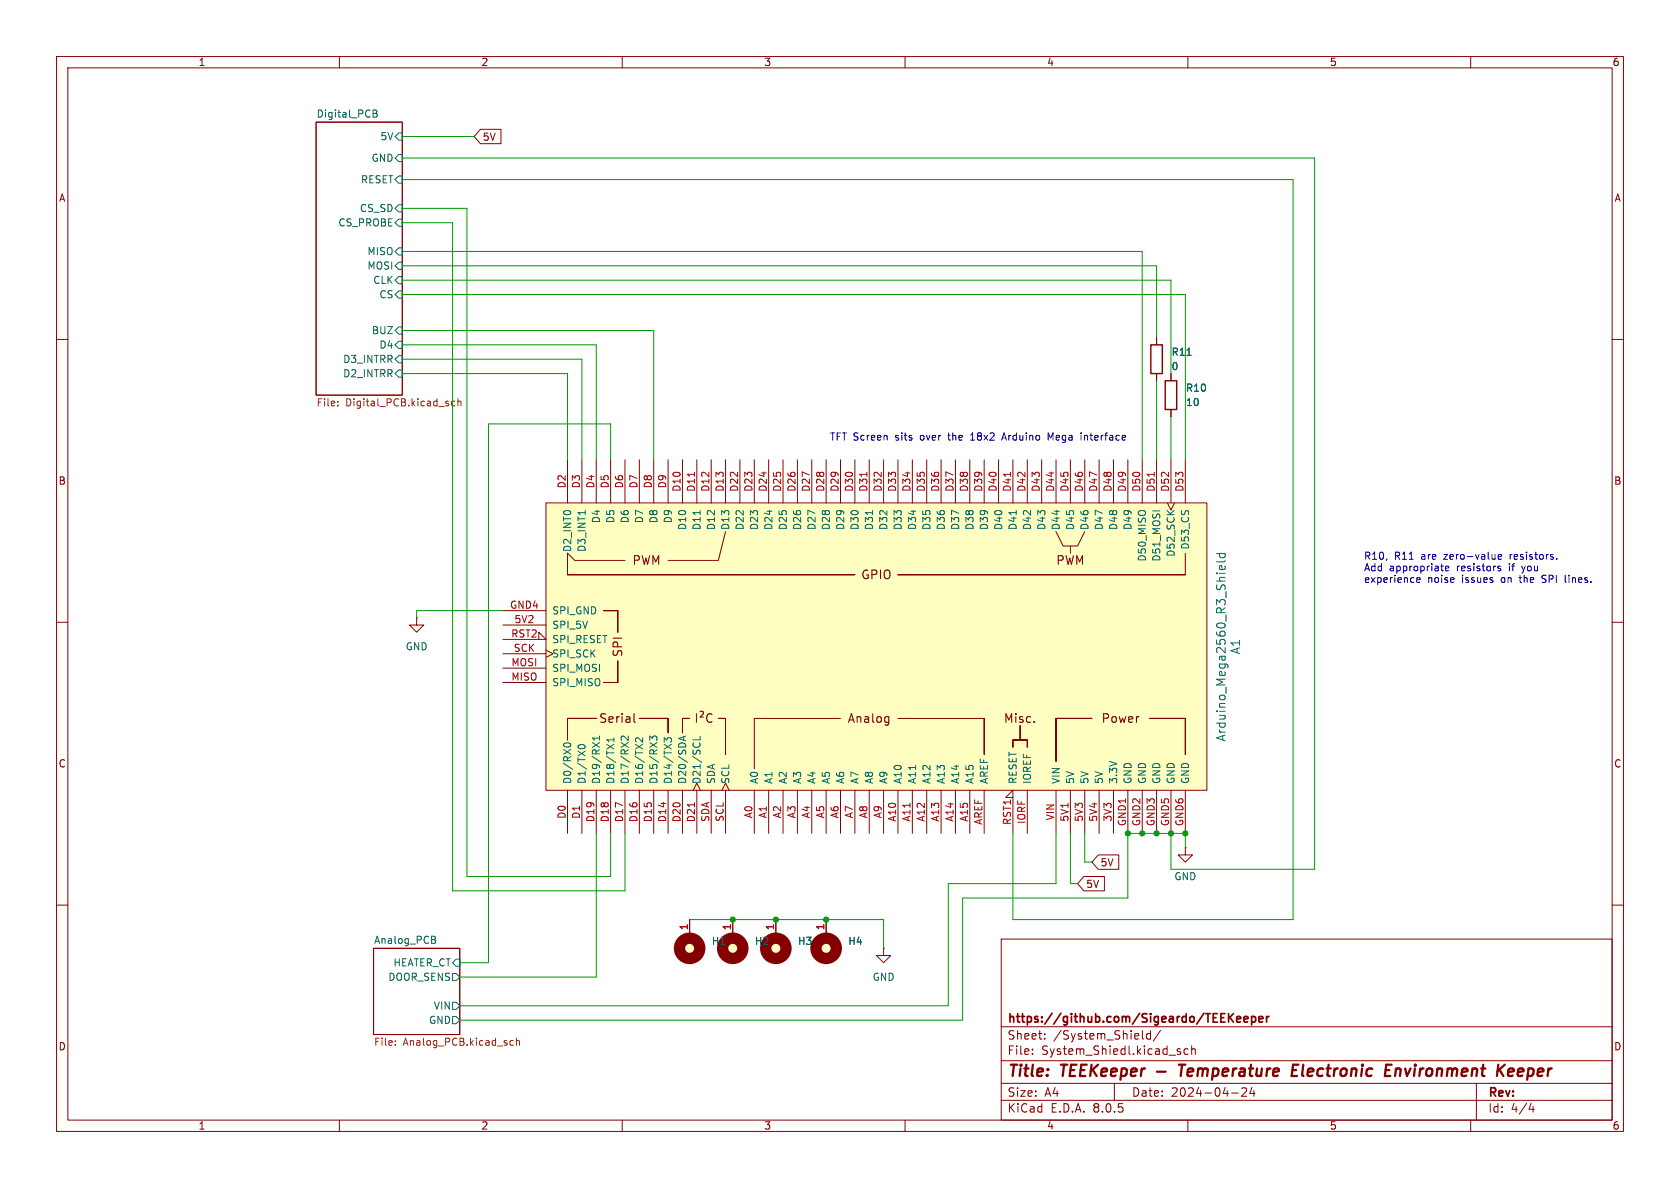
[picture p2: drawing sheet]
<svg xmlns="http://www.w3.org/2000/svg" width="297mm" height="210mm" viewBox="0 0 297 210" stroke-linecap="round" stroke-linejoin="round" font-family="sans-serif">
<g fill="none" stroke="#840000" stroke-width=".18">
<path d="M10 10h277v190h-277zM12 12h273v186h-273zM60 10v2M110 10v2M160 10v2M210 10v2M260 10v2M55.9 21.6h15.2v48.3h-15.2zM10 60h2M204.5 59.7v1.3M285 60h2M204.5 66v1.3"/>
<path d="M207 66v1.3M207 72.4v1.3M10 110h2M285 110h2M10 160h2M209.5 149.9v1.2h1.3l-1.3 1.3-1.2-1.3h1.2M209.5 149.9h.1M285 160h2M66 167.6h15.3v15.3h-15.3zM121.9 162.6v2.5M129.5 162.6v2.5M137.2 162.6v2.5"/>
<path d="M177 166h108v32h-108zM60 198v2M110 198v2M160 198v2M177 194.5h108M177 191.5h108M177 187.5h108M177 181.5h108M182.5 186.3v.1M182.5 185.5v.1M184.7 183.6v.1M184.7 182.8v.1"/>
<path d="M197 191.5v3M202 183.6l.2 .1M203.4 182.2v1.5M203.4 182.8l-.4-.1-.3 .3v.4l.1 .2h.6M205.2 182.1l-1.3 2M208.3 185.9l.4 .1v.2l-.2 .2h-.3M208.3 185.4l.4 .1M210 198v2M210 185.5l-.4-.1-.3 .3v.4l.2 .2h.5M210.7 185.5l.2-.1 .3 .1 .1 .9M210.7 184.9v1.5M217.7 193.2h1.2"/>
<path d="M220.3 192.4v.5l-.8 .9h.9M221.3 192.2l-.3 1.1h.9M221.7 192.8v1M260 198v2M261 191.5v6.5M270.7 195l-.4 1.1h.9M271 195.6v1"/>
<circle cx="121.9" cy="167.6" r="1.27"/>
<circle cx="129.5" cy="167.6" r="1.27"/>
<circle cx="137.2" cy="167.6" r="1.27"/>
</g>
<path d="M204.5 189.4h1.6M208.4 188.2h1.2M209 188.2l-.3 2M228.5 189.2h.6M229.6 188.2h-1l-.3 2h1M244.8 190.2h1M245 189.2h.6M245.1 188.2h.9M246.8 188.9l-.2 1.3M247.4 188.9l-.6 .2M266.6 189.5l1-.1v-.4l-.6-.1-.3 .3-.1 .9 .2 .1 .6-.1" fill="none" stroke="#840000" stroke-width=".4"/>
<path d="M221.3 179.8l.4-.1 .3 .3v.4l-.2 .2h-.5M221.3 179.7v1.5M223.9 179.7v1M224.3 179.7l-.2 .1-.2 .2M218.6 180.2l.7-.2v-.2l-.5-.1-.2 .2 .1 .7h.6M219.9 180.2l.7-.2v-.2l-.5-.1-.2 .2 .1 .7h.6M222.6 180.2l.7-.2-.1-.2-.4-.1-.2 .2v.7h.6" fill="none" stroke="#840000" stroke-width=".3"/>
<g fill="none" stroke="#006464" stroke-width=".18">
<path d="M66 19.4l.6 .2v.2l-.2 .2M66 20h.4M66.4 20l.3 .3-.1 .3-.6 .1M69.8 24.1l.7-.6h.6v1.3h-.6zM69.8 27.9l.7-.6h.6v1.3h-.6zM69.8 36.8l.7-.6h.6v1.3h-.6zM69.8 39.4l.7-.7h.6v1.3h-.6zM70.5 31.1h.6v1.3h-.6l-.7-.6zM69.8 44.5l.7-.7h.6v1.3h-.6zM69.8 47l.7-.6h.6v1.2h-.6zM69.8 49.5l.7-.6h.6v1.3h-.6zM70.5 51.4h.6v1.3h-.6l-.7-.6z"/>
<path d="M70.5 57.8h.6v1.3h-.6l-.7-.7zM69.8 61l.7-.7h.6v1.3h-.6zM70.5 65.4h.6v1.3h-.6l-.7-.7zM70.5 62.9h.6v1.2h-.6l-.7-.6zM209.8 62.8h.8M76.3 165.5l.6 .1 .1 .3-.3 .2M76.3 166.1h.4M76.7 166.1l.3 .2v.3l-.7 .2M80 172.1h.6l.7 .6-.7 .7h-.6zM80 177.2h.6l.7 .6-.7 .6h-.6zM80 179.7h.6l.7 .6-.7 .7h-.6zM80.6 169.5h.7v1.3h-.7l-.6-.6z"/>
</g>
<path d="M59.7 71.6v.2M59.7 71v.1M80.4 71l-.4-.1-.2 .3 .1 .5h.5M81 71l.1-.1 .3 .1 .1 .8M81 70.5v1.3M69.9 184.7v.1M69.9 184v.1M90.2 184.7l.2 .1 .4-.1M90.8 184l-.4-.1-.2 .2M91.3 184.1l.2-.2 .3 .1v.8M91.3 183.5v1.3" fill="none" stroke="#725600" stroke-width=".18"/>
<path d="M203.5 61h2v5h-2zM206 67.3h2v5.1h-2z" fill="none" stroke="#840000" stroke-width=".25"/>
<g fill="#ffffc2" stroke="#ffffc2" stroke-width=".18">
<circle cx="121.9" cy="167.6" r="1.27"/>
<circle cx="129.5" cy="167.6" r="1.27"/>
<circle cx="137.2" cy="167.6" r="1.27"/>
</g>
<g fill="none" stroke="#840000" stroke-width="2">
<circle cx="121.9" cy="167.6" r="1.8"/>
<circle cx="129.5" cy="167.6" r="1.8"/>
<circle cx="137.2" cy="167.6" r="1.8"/>
</g>
<path d="M96.5 88.9h116.9v50.8h-116.9z" fill="#ffffc2"/>
<g fill="none" stroke="#840000" stroke-width=".18">
<path d="M84.9 22.9h3.7v2.5h-3.7l-1.1-1.3zM204.5 59.7v1.3M204.5 66v1.3M207 66v1.3M207 72.4v1.3M96.5 88.9h116.9v50.8h-116.9zM100.3 81.3v7.6M102.9 81.3v7.6M105.4 81.3v7.6M107.9 81.3v7.6M110.5 99.1h-8.9l-1.3-1.3v3.8M110.5 81.3v7.6"/>
<path d="M113 81.3v7.6M115.6 81.3v7.6M118.1 81.3v7.6M120.6 81.3v7.6M123.2 81.3v7.6M125.7 81.3v7.6M128.3 94l-1.3 5.1h-8.9M128.3 81.3v7.6M130.8 81.3v7.6M133.3 81.3v7.6M135.9 81.3v7.6M138.4 81.3v7.6"/>
<path d="M141 81.3v7.6M143.5 81.3v7.6M146 81.3v7.6M148.6 81.3v7.6M151.1 81.3v7.6M153.7 81.3v7.6M156.2 81.3v7.6M158.7 81.3v7.6M161.3 81.3v7.6M163.8 81.3v7.6M166.4 81.3v7.6M168.9 81.3v7.6"/>
<path d="M171.4 81.3v7.6M174 81.3v7.6M176.5 81.3v7.6M179.1 81.3v7.6M181.6 81.3v7.6M184.1 81.3v7.6M186.7 94l1.3 2.5h2.5l1.3-2.5M186.7 81.3v7.6M189.2 81.3v7.6M189.2 96.5v1.3M191.8 81.3v7.6M194.3 81.3v7.6"/>
<path d="M196.8 81.3v7.6M199.4 81.3v7.6M201.9 81.3v7.6M204.5 81.3v7.6M206.4 88.9l.6 1.3 .6-1.3M207 81.3v7.6M209.5 81.3v7.6M209.5 97.8v3.8M73.7 109.2v1.3h1.2l-1.2 1.3-1.3-1.3h1.3M73.7 109.2h.1M88.9 113h7.6l-1.3-1.2v1.2M88.9 110.5h7.6"/>
<path d="M88.9 108h7.6M88.9 118.1h7.6M88.9 115.6h7.6M96.5 114.9l1.3 .7-1.3 .6M100.3 101.6h50.8zM106.7 108h2.5zM109.2 116.8v3.9zM109.2 108v3.8zM158.7 101.6h50.8zM88.9 120.7h7.6M100.3 127v3.8zM100.3 127h5.1z"/>
<path d="M100.3 139.7v7.6M102.9 139.7v7.6M105.4 139.7v7.6M106.7 120.7h2.5zM107.9 139.7v7.6M110.5 139.7v7.6M113 127h5.1zM113 139.7v7.6M115.6 139.7v7.6M118.1 127v2.5zM118.1 139.7v7.6M120.6 127v2.5z"/>
<path d="M120.6 127h1.3zM120.6 139.7v7.6M122.6 139.7l.6-1.3 .6 1.3M123.2 139.7v7.6M125.7 139.7v7.6M127 127h1.3zM127.6 139.7l.7-1.3 .6 1.3M128.3 127v6.4zM128.3 139.7v7.6M133.3 139.7v7.6M135.9 139.7v7.6M138.4 139.7v7.6"/>
<path d="M141 139.7v7.6M143.5 139.7v7.6M146 139.7v7.6M148.6 127h-15.3v8.9M148.6 139.7v7.6M151.1 139.7v7.6M153.7 139.7v7.6M156.2 139.7v7.6M158.7 127h15.3M158.7 139.7v7.6M161.3 139.7v7.6M163.8 139.7v7.6"/>
<path d="M166.4 139.7v7.6M168.9 139.7v7.6M171.4 139.7v7.6M174 127v6.4zM174 139.7v7.6M179.1 130.8v1.3zM179.1 130.8h2.5zM180.3 128.3v2.5zM181.6 130.8v1.3zM181.6 139.7v7.6M186.7 127v7.6zM186.7 127h6.3z"/>
<path d="M186.7 139.7v7.6M189.2 139.7v7.6M191.8 139.7v7.6M194.3 139.7v7.6M196.8 139.7v7.6M199.4 139.7v7.6M201.9 139.7v7.6M203.2 127h6.3zM204.5 139.7v7.6M207 139.7v7.6M209.5 127v6.4zM209.5 139.7v7.6"/>
<path d="M179.1 141h-1.3l1.3-1.3v7.6M191.6 154.9h3.6v2.6h-3.6l-1.1-1.3zM194.2 151.1h3.6v2.6h-3.6l-1.2-1.3zM121.9 162.6v2.5M129.5 162.6v2.5M137.2 162.6v2.5M146 162.6v2.5M156.2 167.6v1.3h1.3l-1.3 1.3-1.3-1.3h1.3M156.2 167.6h.1"/>
<circle cx="146" cy="167.6" r="1.27"/>
</g>
<path d="M112.1 126.2v1.3l.2 .2M123.1 126.2v1.5M123.8 125.8l.3-.1a.31 .31 0 0 1 .2 .5l-.5 .6h.6M125.9 126.3a.61 .61 0 0 0-.8 0 .61 .61 0 0 0-.2 .7 .57 .57 0 0 0 .3 .6 .57 .57 0 0 0 .7-.1M156.7 126.7l.4 .1M157.1 126.7v1.2l-.3 .3M157.1 127.6l-.4 .1M182.8 127.5v.2" fill="none" stroke="#840000" stroke-width=".19"/>
<g fill="none" stroke="#006464" stroke-width=".18">
<path d="M209.8 62.8h.8M103.4 90.3v.7M123.8 90.3v.7M154.2 90.3v.7M179.6 90.3v.7M215.1 97.9h1.5M215.7 97.9l-.1 .4 .3 .3h.4l.2-.2v-.5M216.6 99.1l-.2 .2h-1.3M216.5 100l.1 .5-.2 .2-.7-.1v-.6h.2l.2 .7M99.9 132l-.3-.2a.68 .68 0 0 1 .7-.5 .68 .68 0 0 1 .6 .5l-.2 .2M102.2 132.2v-.1a.68 .68 0 0 1 .6-.5 .68 .68 0 0 1 .6 .5v.1M106 130.1v.7"/>
<path d="M106 130.5h-1.3l.4 .3M108.5 130.4v.7M108.5 130.8h-1.2l.3 .3M111.1 130.1v.8l-.9-.8-.4 .3 .1 .4M113.6 130.4v.8l-.9-.8-.4 .3 .2 .4M114.9 130.9v-.8l.5 .4 .1-.3h.5l.1 .2-.1 .5M117.4 131.2v-.8l.5 .4 .1-.3h.6l.1 .2-.1 .5M120.9 130.2v.6M121.2 130.1l-1.2 .4 1.2 .5M123.8 130.2v.6h-1.3"/>
</g>
<path d="M122.8 83.5v.7M153.3 83.5v.7M178.7 83.5v.7M204.1 83.5v.7M122.8 141.9v.7" fill="none" stroke="#a90000" stroke-width=".18"/>
<circle cx="146" cy="167.6" r="1.27" fill="#ffffc2" stroke="#ffffc2" stroke-width=".18"/>
<circle cx="146" cy="167.6" r="1.8" fill="none" stroke="#840000" stroke-width="2"/>
<g fill="none" stroke="#0000c2" stroke-width=".18">
<path d="M171.6 77.8h.7M171.8 76.7l-.2 .2M177.2 77.4h.6M177.5 76.5l-.4 1.3M186.2 76.5l-.5 .9-.4-.9v1.3M191.7 77v.8M191.9 77l-.2 .1M264.9 98.4l.6-.1-.1-.2-.4-.1-.1 .2v.6h.5M275.2 98.7v.2M250.5 102.2v.7h.5M251 102.2l.1 .2-.6 .1M254.7 100.1h.5"/>
<path d="M255.1 100.9h.1M255.5 100.5l.6-.1v-.3h-.4l-.2 .1 .1 .7h.5M264.9 100.1h.4M264.9 100.4l.4 .2v.1l-.1 .2h-.4M272.6 102.9l.2 .1M272.7 102.2l.1 .1M276.7 101.7v1.1l.2 .2"/>
</g>
<g fill="none" stroke="#009600" stroke-width=".18">
<path d="M71.1 27.9h161.3v125.8h-25.4v-6.4M71.1 31.8h157.5v130.8h-49.5v-15.3M71.1 36.8h11.4v118.1h25.4v-7.6M71.1 39.4h8.9v118.1h30.5v-10.2M71.1 24.1h12.7M71.1 52.1h138.4v29.2M71.1 44.5h130.8v36.8M71.1 58.4h44.5v22.9M71.1 47h133.4v12.7M71.1 49.5h135.9v16.5M71.1 61h34.3v20.3M71.1 66h29.2v15.3"/>
<path d="M71.1 63.5h31.8v17.8M204.5 67.3v14M207 73.7v7.6M107.9 81.3v-6.4h-21.5v95.3h-5.1M88.9 108h-15.2v1.2M105.4 147.3v25.4h-24.1M186.7 147.3v8.9h-19.1v21.6h-86.3M189.2 147.3v8.9h1.3M191.8 147.3v5.1h1.2M209.5 149.9v-2.6h-10.1v11.5h-29.2v21.5h-88.9M121.9 162.6h34.3v5"/>
</g>
<g fill="#009600" stroke="#009600" stroke-width=".18">
<circle cx="204.5" cy="147.3" r=".46"/>
<circle cx="146" cy="162.6" r=".46"/>
<circle cx="129.5" cy="162.6" r=".46"/>
<circle cx="137.2" cy="162.6" r=".46"/>
<circle cx="199.4" cy="147.3" r=".46"/>
<circle cx="201.9" cy="147.3" r=".46"/>
<circle cx="209.5" cy="147.3" r=".46"/>
<circle cx="207" cy="147.3" r=".46"/>
</g>
<g font-size="2.8" fill="#840000">
<text x="178" y="190.9">Title:</text>
<text x="187.7" y="190.9">TEEKeeper</text>
<text x="210.1" y="190.9">Temperature</text>
<text x="230.8" y="190.9">Electronic</text>
<text x="248.1" y="190.9">Environment</text>
<text x="268.7" y="190.9">Keeper</text>
</g>
<g font-size="2.1" fill="#840000">
<text x="111.7" y="100.1">PWM</text>
<text x="186.6" y="100.1">PWM</text>
<text x="152.1" y="102.6">GPIO</text>
<text x="110.3" y="116.3" transform="rotate(-90 110.3 116.3)">SPI</text>
<text x="105.8" y="128">Serial</text>
<text x="149.7" y="128">Analog</text>
<text x="177.3" y="128">Misc.</text>
<text x="194.6" y="128">Power</text>
<text x="178" y="184">Sheet:</text>
<text x="178" y="181.2">https://github.com/Sigeardo/TEEKeeper</text>
<text x="186.2" y="184">/System_Shield/</text>
<text x="178" y="186.7">File:</text>
<text x="184.1" y="186.7">System_Shiedl.kicad_sch</text>
<text x="178" y="196.9">KiCad</text>
<text x="178" y="194.1">Size:</text>
<text x="184.7" y="194.1">A4</text>
<text x="185.7" y="196.9">E.D.A.</text>
<text x="193.3" y="196.9">8.0.5</text>
<text x="200" y="194.1">Date:</text>
<text x="207" y="194.1">2024-04-24</text>
<text x="263" y="194.3">Rev:</text>
<text x="263" y="196.9">Id:</text>
<text x="267.1" y="196.9">4/4</text>
</g>
<g font-size="2.1" fill="#006464">
<text x="219.4" y="115.8" transform="rotate(-90 219.4 115.8)">A1</text>
<text x="216.9" y="131.2" transform="rotate(-90 216.9 131.2)">Arduino_Mega2560_R3_Shield</text>
</g>
<g font-size="1.8" fill="#840000">
<text x="35" y="11.9">1</text>
<text x="85" y="11.9">2</text>
<text x="135" y="11.9">3</text>
<text x="185" y="11.9">4</text>
<text x="235" y="11.9">5</text>
<text x="285" y="11.9">6</text>
<text x="85.2" y="25.1">5V</text>
<text x="10.3" y="35.9">A</text>
<text x="285.3" y="35.9">A</text>
<text x="10.3" y="85.9">B</text>
<text x="285.3" y="85.9">B</text>
<text x="10.3" y="135.9">C</text>
<text x="285.3" y="135.9">C</text>
<text x="194.5" y="153.4">5V</text>
<text x="191.9" y="157.2">5V</text>
<text x="10.3" y="185.9">D</text>
<text x="285.3" y="185.9">D</text>
<text x="35" y="199.9">1</text>
<text x="85" y="199.9">2</text>
<text x="135" y="199.9">3</text>
<text x="185" y="199.9">4</text>
<text x="235" y="199.9">5</text>
<text x="285" y="199.9">6</text>
</g>
<g font-size="1.8" fill="#006464">
<text x="55.9" y="20.9">Digital_PCB</text>
<text x="65.6" y="28.8">GND</text>
<text x="67.2" y="25">5V</text>
<text x="63.7" y="32.6">RESET</text>
<text x="59.7" y="40.2">CS_PROBE</text>
<text x="63.5" y="37.7">CS_SD</text>
<text x="64.9" y="45.3">MISO</text>
<text x="64.9" y="47.9">MOSI</text>
<text x="65.9" y="50.4">CLK</text>
<text x="67" y="52.9">CS</text>
<text x="65.6" y="59.3">BUZ</text>
<text x="60.6" y="64.4">D3_INTRR</text>
<text x="67" y="61.8">D4</text>
<text x="207" y="65.6">0</text>
<text x="207" y="63.1">R11</text>
<text x="60.6" y="66.9">D2_INTRR</text>
<text x="209.6" y="69.4">R10</text>
<text x="209.6" y="72">10</text>
<text x="106.3" y="92.6" transform="rotate(-90 106.3 92.6)">D4</text>
<text x="108.8" y="92.6" transform="rotate(-90 108.8 92.6)">D5</text>
<text x="111.4" y="92.6" transform="rotate(-90 111.4 92.6)">D6</text>
<text x="113.9" y="92.6" transform="rotate(-90 113.9 92.6)">D7</text>
<text x="116.4" y="92.6" transform="rotate(-90 116.4 92.6)">D8</text>
<text x="119" y="92.6" transform="rotate(-90 119 92.6)">D9</text>
<text x="121.5" y="93.8" transform="rotate(-90 121.5 93.8)">D10</text>
<text x="124.1" y="93.8" transform="rotate(-90 124.1 93.8)">D11</text>
<text x="126.6" y="93.8" transform="rotate(-90 126.6 93.8)">D12</text>
<text x="129.1" y="93.8" transform="rotate(-90 129.1 93.8)">D13</text>
<text x="131.7" y="93.8" transform="rotate(-90 131.7 93.8)">D22</text>
<text x="134.2" y="93.8" transform="rotate(-90 134.2 93.8)">D23</text>
<text x="136.8" y="93.8" transform="rotate(-90 136.8 93.8)">D24</text>
<text x="139.3" y="93.8" transform="rotate(-90 139.3 93.8)">D25</text>
<text x="141.8" y="93.8" transform="rotate(-90 141.8 93.8)">D26</text>
<text x="144.4" y="93.8" transform="rotate(-90 144.4 93.8)">D27</text>
<text x="146.9" y="93.8" transform="rotate(-90 146.9 93.8)">D28</text>
<text x="149.5" y="93.8" transform="rotate(-90 149.5 93.8)">D29</text>
<text x="152" y="93.8" transform="rotate(-90 152 93.8)">D30</text>
<text x="154.5" y="93.8" transform="rotate(-90 154.5 93.8)">D31</text>
<text x="157.1" y="93.8" transform="rotate(-90 157.1 93.8)">D32</text>
<text x="159.6" y="93.8" transform="rotate(-90 159.6 93.8)">D33</text>
<text x="162.2" y="93.8" transform="rotate(-90 162.2 93.8)">D34</text>
<text x="164.7" y="93.8" transform="rotate(-90 164.7 93.8)">D35</text>
<text x="167.2" y="93.8" transform="rotate(-90 167.2 93.8)">D36</text>
<text x="169.8" y="93.8" transform="rotate(-90 169.8 93.8)">D37</text>
<text x="172.3" y="93.8" transform="rotate(-90 172.3 93.8)">D38</text>
<text x="174.9" y="93.8" transform="rotate(-90 174.9 93.8)">D39</text>
<text x="177.4" y="93.8" transform="rotate(-90 177.4 93.8)">D40</text>
<text x="179.9" y="93.8" transform="rotate(-90 179.9 93.8)">D41</text>
<text x="182.5" y="93.8" transform="rotate(-90 182.5 93.8)">D42</text>
<text x="185" y="93.8" transform="rotate(-90 185 93.8)">D43</text>
<text x="187.6" y="93.8" transform="rotate(-90 187.6 93.8)">D44</text>
<text x="190.1" y="93.8" transform="rotate(-90 190.1 93.8)">D45</text>
<text x="192.6" y="93.8" transform="rotate(-90 192.6 93.8)">D46</text>
<text x="195.2" y="93.8" transform="rotate(-90 195.2 93.8)">D47</text>
<text x="197.7" y="93.8" transform="rotate(-90 197.7 93.8)">D48</text>
<text x="200.3" y="93.8" transform="rotate(-90 200.3 93.8)">D49</text>
<text x="101.2" y="97.7" transform="rotate(-90 101.2 97.7)">D2_INT0</text>
<text x="103.7" y="97.7" transform="rotate(-90 103.7 97.7)">D3_INT1</text>
<text x="202.8" y="99.4" transform="rotate(-90 202.8 99.4)">D50_MISO</text>
<text x="205.3" y="99.4" transform="rotate(-90 205.3 99.4)">D51_MOSI</text>
<text x="207.9" y="98.5" transform="rotate(-90 207.9 98.5)">D52_SCK</text>
<text x="210.4" y="97.3" transform="rotate(-90 210.4 97.3)">D53_CS</text>
<text x="97.5" y="111.4">SPI_5V</text>
<text x="97.5" y="108.8">SPI_GND</text>
<text x="97.5" y="113.9">SPI_RESET</text>
<text x="71.6" y="115.2">GND</text>
<text x="97.5" y="119">SPI_MOSI</text>
<text x="97.5" y="116.4">SPI_SCK</text>
<text x="97.5" y="121.5">SPI_MISO</text>
<text x="101.2" y="138.7" transform="rotate(-90 101.2 138.7)">D0/RX0</text>
<text x="103.7" y="138.7" transform="rotate(-90 103.7 138.7)">D1/TX0</text>
<text x="106.3" y="138.7" transform="rotate(-90 106.3 138.7)">D19/RX1</text>
<text x="108.8" y="138.7" transform="rotate(-90 108.8 138.7)">D18/TX1</text>
<text x="111.4" y="138.7" transform="rotate(-90 111.4 138.7)">D17/RX2</text>
<text x="113.9" y="138.7" transform="rotate(-90 113.9 138.7)">D16/TX2</text>
<text x="116.4" y="138.7" transform="rotate(-90 116.4 138.7)">D15/RX3</text>
<text x="119" y="138.7" transform="rotate(-90 119 138.7)">D14/TX3</text>
<text x="121.5" y="138.7" transform="rotate(-90 121.5 138.7)">D20/SDA</text>
<text x="124.1" y="138.7" transform="rotate(-90 124.1 138.7)">D21/SCL</text>
<text x="126.6" y="138.7" transform="rotate(-90 126.6 138.7)">SDA</text>
<text x="129.1" y="138.7" transform="rotate(-90 129.1 138.7)">SCL</text>
<text x="134.2" y="138.7" transform="rotate(-90 134.2 138.7)">A0</text>
<text x="136.8" y="138.7" transform="rotate(-90 136.8 138.7)">A1</text>
<text x="139.3" y="138.7" transform="rotate(-90 139.3 138.7)">A2</text>
<text x="141.8" y="138.7" transform="rotate(-90 141.8 138.7)">A3</text>
<text x="144.4" y="138.7" transform="rotate(-90 144.4 138.7)">A4</text>
<text x="146.9" y="138.7" transform="rotate(-90 146.9 138.7)">A5</text>
<text x="149.5" y="138.7" transform="rotate(-90 149.5 138.7)">A6</text>
<text x="152" y="138.7" transform="rotate(-90 152 138.7)">A7</text>
<text x="154.5" y="138.7" transform="rotate(-90 154.5 138.7)">A8</text>
<text x="157.1" y="138.7" transform="rotate(-90 157.1 138.7)">A9</text>
<text x="159.6" y="138.7" transform="rotate(-90 159.6 138.7)">A10</text>
<text x="162.2" y="138.7" transform="rotate(-90 162.2 138.7)">A11</text>
<text x="164.7" y="138.7" transform="rotate(-90 164.7 138.7)">A12</text>
<text x="167.2" y="138.7" transform="rotate(-90 167.2 138.7)">A13</text>
<text x="169.8" y="138.7" transform="rotate(-90 169.8 138.7)">A14</text>
<text x="172.3" y="138.7" transform="rotate(-90 172.3 138.7)">A15</text>
<text x="174.9" y="138.7" transform="rotate(-90 174.9 138.7)">AREF</text>
<text x="179.9" y="138.7" transform="rotate(-90 179.9 138.7)">RESET</text>
<text x="182.5" y="138.7" transform="rotate(-90 182.5 138.7)">IOREF</text>
<text x="187.6" y="138.7" transform="rotate(-90 187.6 138.7)">VIN</text>
<text x="190.1" y="138.7" transform="rotate(-90 190.1 138.7)">5V</text>
<text x="192.6" y="138.7" transform="rotate(-90 192.6 138.7)">5V</text>
<text x="195.2" y="138.7" transform="rotate(-90 195.2 138.7)">5V</text>
<text x="197.7" y="138.7" transform="rotate(-90 197.7 138.7)">3.3V</text>
<text x="200.3" y="138.7" transform="rotate(-90 200.3 138.7)">GND</text>
<text x="202.8" y="138.7" transform="rotate(-90 202.8 138.7)">GND</text>
<text x="205.3" y="138.7" transform="rotate(-90 205.3 138.7)">GND</text>
<text x="207.9" y="138.7" transform="rotate(-90 207.9 138.7)">GND</text>
<text x="210.4" y="138.7" transform="rotate(-90 210.4 138.7)">GND</text>
<text x="207.5" y="155.8">GND</text>
<text x="66" y="166.9">Analog_PCB</text>
<text x="125.7" y="167.2">H1</text>
<text x="133.4" y="167.2">H2</text>
<text x="141" y="167.2">H3</text>
<text x="149.9" y="167.2">H4</text>
<text x="68.5" y="173.6">DOOR_SENS</text>
<text x="69.5" y="171">HEATER_CT</text>
<text x="154.2" y="173.6">GND</text>
<text x="76.6" y="178.7">VIN</text>
<text x="75.7" y="181.2">GND</text>
</g>
<g font-size="1.8" fill="#725600">
<text x="55.9" y="72.2">File:</text>
<text x="61.1" y="72.2">Digital_PCB.kicad_sch</text>
<text x="66" y="185.2">File:</text>
<text x="71.3" y="185.2">Analog_PCB.kicad_sch</text>
</g>
<g font-size="1.8" fill="#0000c2">
<text x="146.6" y="78.1">TFT Screen</text>
<text x="158.4" y="78.1">sits</text>
<text x="163" y="78.1">over</text>
<text x="168.1" y="78.1">the</text>
<text x="172.3" y="78.1">18x2</text>
<text x="178.1" y="78.1">Arduino</text>
<text x="186.3" y="78.1">Mega</text>
<text x="192.3" y="78.1">interface</text>
<text x="241" y="99.2">R10,</text>
<text x="241" y="101.2">Add</text>
<text x="245.6" y="101.2">appropriate</text>
<text x="246.5" y="99.2">R11</text>
<text x="251.4" y="99.2">are</text>
<text x="255.6" y="99.2">zero-value</text>
<text x="257.7" y="101.2">resistors</text>
<text x="267.1" y="101.2">if</text>
<text x="267.4" y="99.2">resistors.</text>
<text x="269.6" y="101.2">you</text>
<text x="241" y="103.2">experience</text>
<text x="252.4" y="103.2">noise</text>
<text x="258.6" y="103.2">issues</text>
<text x="265.7" y="103.2">on</text>
<text x="269.1" y="103.2">the</text>
<text x="273.3" y="103.2">SPI</text>
<text x="277.5" y="103.2">lines.</text>
</g>
<g font-size="1.8" fill="#a90000">
<text x="100.1" y="86.4" transform="rotate(-90 100.1 86.4)">D2</text>
<text x="102.6" y="86.4" transform="rotate(-90 102.6 86.4)">D3</text>
<text x="105.2" y="86.4" transform="rotate(-90 105.2 86.4)">D4</text>
<text x="107.7" y="86.4" transform="rotate(-90 107.7 86.4)">D5</text>
<text x="110.2" y="86.4" transform="rotate(-90 110.2 86.4)">D6</text>
<text x="112.8" y="86.4" transform="rotate(-90 112.8 86.4)">D7</text>
<text x="115.3" y="86.4" transform="rotate(-90 115.3 86.4)">D8</text>
<text x="117.9" y="86.4" transform="rotate(-90 117.9 86.4)">D9</text>
<text x="120.4" y="87" transform="rotate(-90 120.4 87)">D10</text>
<text x="122.9" y="87" transform="rotate(-90 122.9 87)">D11</text>
<text x="125.5" y="87" transform="rotate(-90 125.5 87)">D12</text>
<text x="128" y="87" transform="rotate(-90 128 87)">D13</text>
<text x="130.6" y="87" transform="rotate(-90 130.6 87)">D22</text>
<text x="133.1" y="87" transform="rotate(-90 133.1 87)">D23</text>
<text x="135.6" y="87" transform="rotate(-90 135.6 87)">D24</text>
<text x="138.2" y="87" transform="rotate(-90 138.2 87)">D25</text>
<text x="140.7" y="87" transform="rotate(-90 140.7 87)">D26</text>
<text x="143.3" y="87" transform="rotate(-90 143.3 87)">D27</text>
<text x="145.8" y="87" transform="rotate(-90 145.8 87)">D28</text>
<text x="148.3" y="87" transform="rotate(-90 148.3 87)">D29</text>
<text x="150.9" y="87" transform="rotate(-90 150.9 87)">D30</text>
<text x="153.4" y="87" transform="rotate(-90 153.4 87)">D31</text>
<text x="156" y="87" transform="rotate(-90 156 87)">D32</text>
<text x="158.5" y="87" transform="rotate(-90 158.5 87)">D33</text>
<text x="161" y="87" transform="rotate(-90 161 87)">D34</text>
<text x="163.6" y="87" transform="rotate(-90 163.6 87)">D35</text>
<text x="166.1" y="87" transform="rotate(-90 166.1 87)">D36</text>
<text x="168.7" y="87" transform="rotate(-90 168.7 87)">D37</text>
<text x="171.2" y="87" transform="rotate(-90 171.2 87)">D38</text>
<text x="173.7" y="87" transform="rotate(-90 173.7 87)">D39</text>
<text x="176.3" y="87" transform="rotate(-90 176.3 87)">D40</text>
<text x="178.8" y="87" transform="rotate(-90 178.8 87)">D41</text>
<text x="181.4" y="87" transform="rotate(-90 181.4 87)">D42</text>
<text x="183.9" y="87" transform="rotate(-90 183.9 87)">D43</text>
<text x="186.4" y="87" transform="rotate(-90 186.4 87)">D44</text>
<text x="189" y="87" transform="rotate(-90 189 87)">D45</text>
<text x="191.5" y="87" transform="rotate(-90 191.5 87)">D46</text>
<text x="194.1" y="87" transform="rotate(-90 194.1 87)">D47</text>
<text x="196.6" y="87" transform="rotate(-90 196.6 87)">D48</text>
<text x="199.1" y="87" transform="rotate(-90 199.1 87)">D49</text>
<text x="201.7" y="87" transform="rotate(-90 201.7 87)">D50</text>
<text x="204.2" y="87" transform="rotate(-90 204.2 87)">D51</text>
<text x="206.8" y="87" transform="rotate(-90 206.8 87)">D52</text>
<text x="209.3" y="87" transform="rotate(-90 209.3 87)">D53</text>
<text x="90.1" y="107.7">GND4</text>
<text x="90.3" y="112.8">RST2</text>
<text x="90.9" y="110.2">5V2</text>
<text x="90.3" y="117.9">MOSI</text>
<text x="90.7" y="115.3">SCK</text>
<text x="90.3" y="120.4">MISO</text>
<text x="100.1" y="144.9" transform="rotate(-90 100.1 144.9)">D0</text>
<text x="102.6" y="144.9" transform="rotate(-90 102.6 144.9)">D1</text>
<text x="105.2" y="145.5" transform="rotate(-90 105.2 145.5)">D19</text>
<text x="107.7" y="145.5" transform="rotate(-90 107.7 145.5)">D18</text>
<text x="110.2" y="145.5" transform="rotate(-90 110.2 145.5)">D17</text>
<text x="112.8" y="145.5" transform="rotate(-90 112.8 145.5)">D16</text>
<text x="115.3" y="145.5" transform="rotate(-90 115.3 145.5)">D15</text>
<text x="117.9" y="145.5" transform="rotate(-90 117.9 145.5)">D14</text>
<text x="120.4" y="145.5" transform="rotate(-90 120.4 145.5)">D20</text>
<text x="122.9" y="145.5" transform="rotate(-90 122.9 145.5)">D21</text>
<text x="125.5" y="145.4" transform="rotate(-90 125.5 145.4)">SDA</text>
<text x="128" y="145.4" transform="rotate(-90 128 145.4)">SCL</text>
<text x="133.1" y="144.8" transform="rotate(-90 133.1 144.8)">A0</text>
<text x="135.6" y="144.8" transform="rotate(-90 135.6 144.8)">A1</text>
<text x="138.2" y="144.8" transform="rotate(-90 138.2 144.8)">A2</text>
<text x="140.7" y="144.8" transform="rotate(-90 140.7 144.8)">A3</text>
<text x="143.3" y="144.8" transform="rotate(-90 143.3 144.8)">A4</text>
<text x="145.8" y="144.8" transform="rotate(-90 145.8 144.8)">A5</text>
<text x="148.3" y="144.8" transform="rotate(-90 148.3 144.8)">A6</text>
<text x="150.9" y="144.8" transform="rotate(-90 150.9 144.8)">A7</text>
<text x="153.4" y="144.8" transform="rotate(-90 153.4 144.8)">A8</text>
<text x="156" y="144.8" transform="rotate(-90 156 144.8)">A9</text>
<text x="158.5" y="145.4" transform="rotate(-90 158.5 145.4)">A10</text>
<text x="161" y="145.4" transform="rotate(-90 161 145.4)">A11</text>
<text x="163.6" y="145.4" transform="rotate(-90 163.6 145.4)">A12</text>
<text x="166.1" y="145.4" transform="rotate(-90 166.1 145.4)">A13</text>
<text x="168.7" y="145.4" transform="rotate(-90 168.7 145.4)">A14</text>
<text x="171.2" y="145.4" transform="rotate(-90 171.2 145.4)">A15</text>
<text x="173.7" y="145.9" transform="rotate(-90 173.7 145.9)">AREF</text>
<text x="178.8" y="145.9" transform="rotate(-90 178.8 145.9)">RST1</text>
<text x="181.4" y="145.8" transform="rotate(-90 181.4 145.8)">IORF</text>
<text x="186.4" y="145.1" transform="rotate(-90 186.4 145.1)">VIN</text>
<text x="189" y="145.4" transform="rotate(-90 189 145.4)">5V1</text>
<text x="191.5" y="145.4" transform="rotate(-90 191.5 145.4)">5V3</text>
<text x="194.1" y="145.4" transform="rotate(-90 194.1 145.4)">5V4</text>
<text x="196.6" y="145.4" transform="rotate(-90 196.6 145.4)">3V3</text>
<text x="199.1" y="146.2" transform="rotate(-90 199.1 146.2)">GND1</text>
<text x="201.7" y="146.2" transform="rotate(-90 201.7 146.2)">GND2</text>
<text x="204.2" y="146.2" transform="rotate(-90 204.2 146.2)">GND3</text>
<text x="206.8" y="146.2" transform="rotate(-90 206.8 146.2)">GND5</text>
<text x="209.3" y="146.2" transform="rotate(-90 209.3 146.2)">GND6</text>
<text x="121.7" y="164.5" transform="rotate(-90 121.7 164.5)">1</text>
<text x="129.3" y="164.5" transform="rotate(-90 129.3 164.5)">1</text>
<text x="136.9" y="164.5" transform="rotate(-90 136.9 164.5)">1</text>
<text x="145.8" y="164.5" transform="rotate(-90 145.8 164.5)">1</text>
</g>
</svg>
